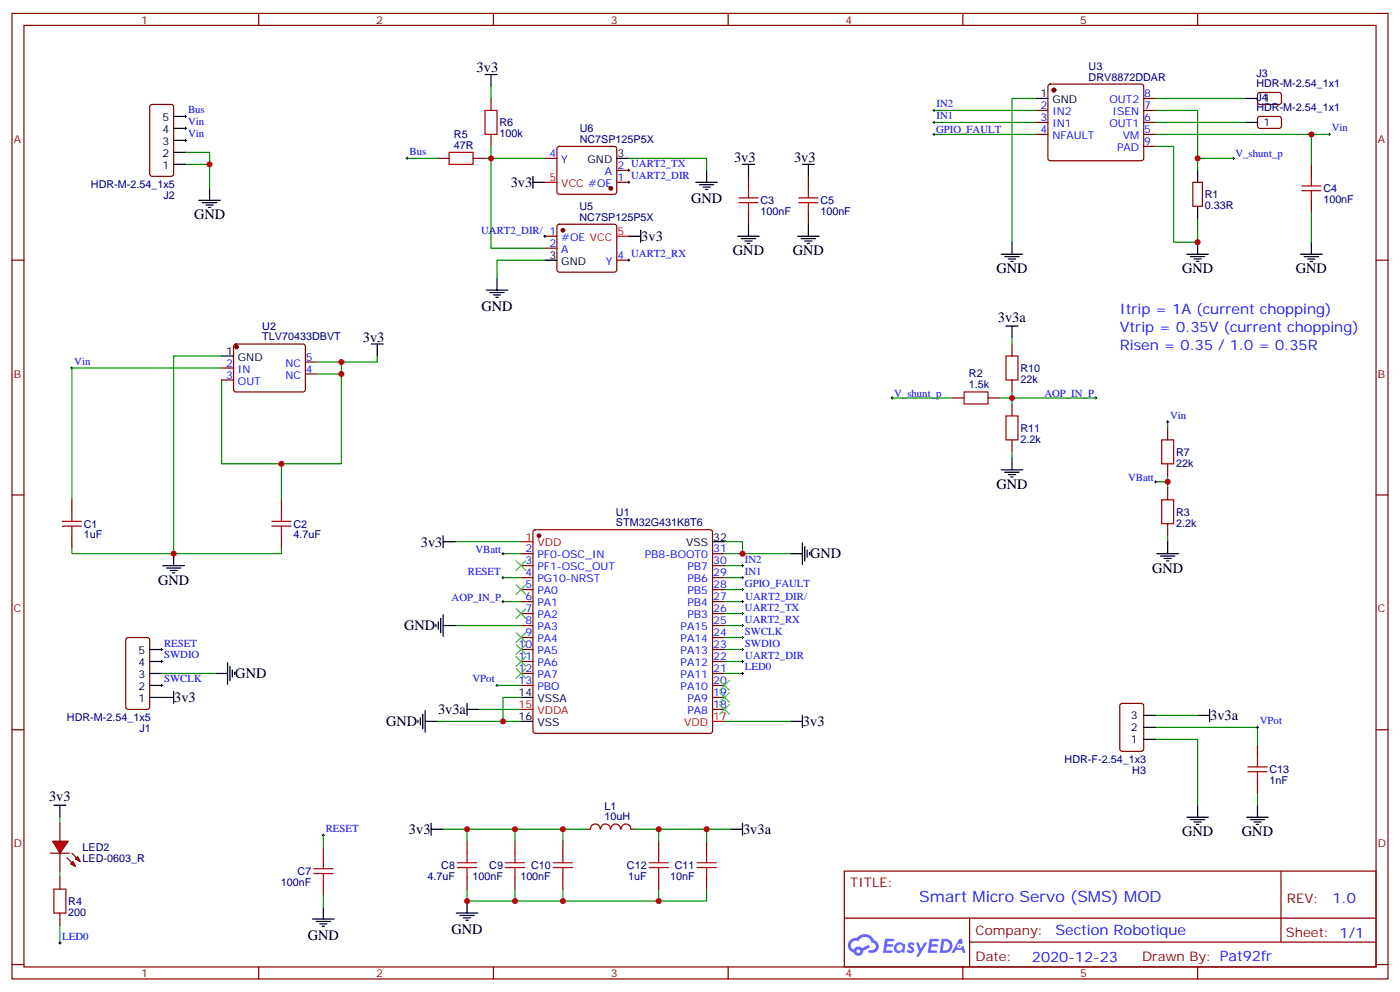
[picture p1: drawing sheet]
<svg xmlns="http://www.w3.org/2000/svg" width="412mm" height="292mm" viewBox="0 0 412 292" stroke-linecap="round" stroke-linejoin="round" font-family="sans-serif">
<g fill="none" stroke="#870000" stroke-width=".35">
<path d="M3.5 4h405.4v284.3h-405.4zM7.1 7.5h398.2v277.3h-398.2zM76.2 4v3.5M145.3 4v3.5M214.5 4v3.5M283.6 4v3.5M352.8 4v3.5M3.5 76.6h3.6M405.3 76.6h3.6M3.5 145.8h3.6M405.3 145.8h3.6M3.5 214.9h3.6"/>
<path d="M405.3 214.9h3.6M248.7 256.5h156.6v28.3h-156.6zM377.3 256.6v20.8M248.7 270.4h156.5M285.6 277.4h119.6M285.6 270.4v14.1M3.5 284.1h3.6M76.2 284.8v3.5M145.3 284.8v3.5M214.5 284.8v3.5M283.6 284.8v3.5M352.8 284.8v3.5"/>
<path d="M405.3 284.1h3.6"/>
</g>
<g fill="#5487ff">
<path d="M267.7 277.7a1.22 1.22 0 0 1 1.7 .3l-.4 .6a.47 .47 0 0 0-.3-.4 .47 .47 0 0 0-.5 .1l.1 .3a1.14 1.14 0 0 1 .8 1.7 1.14 1.14 0 0 1-1.9 0l-.2-.2 .5-.5 .7 .4a.29 .29 0 0 0 .3-.3 .29 .29 0 0 0-.2-.3 1.04 1.04 0 0 1-.6-1.7z"/>
<path d="M260.7 276.5h2.4l.3 .2-.2 .5h-1.8l-.1 .9h1.5l.3 .3-.3 .4h-1.6l-.2 1.1h1.7l.2 .4-.2 .3h-2.6z"/>
<path d="M273.8 276.5h2.4l.3 .2-.1 .5h-1.8l-.2 .9h1.6l.3 .3-.4 .4h-1.6l-.1 1.1h1.7l.2 .4-.2 .3h-2.6z"/>
<path d="M282.6 276.5h.7l.3 1.2-.6 .3a.69 .69 0 0 0-1 .3 .69 .69 0 0 0 .4 1 .69 .69 0 0 0 .9-.6l.5-.3 .6 2.2h-.8l-.2-.9h-1.8l-.5 .9h-.8z"/>
<path d="M269.8 277.6h.8l.6 1.8 1.1-1.8h.9l-2.6 4.1h-.8l.9-1.5z"/>
<path d="M277.4 276.5l-.6 4.1h1.3a2.11 2.11 0 0 0 2.5-2.1 2.11 2.11 0 0 0-2.5-2zM278.1 277.2a1.39 1.39 0 0 1 1.7 1.4 1.39 1.39 0 0 1-1.8 1.3h-.3z"/>
<path d="M263.7 278.1a1.54 1.54 0 0 0-.1 2.1 1.54 1.54 0 0 0 2.2 .2l.6 .2 .3-2.3-.2-.2-.4-.1a1.49 1.49 0 0 0-2.4 .1zM264 279.1a.94 .94 0 0 1 1.8 0 .94 .94 0 0 1-1.8 0z"/>
<path d="M250.4 276.8a2.18 2.18 0 0 0 1.1 3.8 1.44 1.44 0 0 0 1.6 .9 1.44 1.44 0 0 0 1.2-1.5l2-1-.5-.7-1.9 .9a1.47 1.47 0 0 0-2.4 .5 1.39 1.39 0 0 1-.7-2 1.39 1.39 0 0 1 2-.4 2.12 2.12 0 0 1 2.2-1.4 2.12 2.12 0 0 1 1.9 1.7 1.14 1.14 0 0 1 1.1 1.5 1.14 1.14 0 0 1-1.7 .7 .43 .43 0 0 0-.5 .3 .43 .43 0 0 0 .4 .5 1.98 1.98 0 0 0 2.5-1.2 1.98 1.98 0 0 0-1.2-2.5 3.1 3.1 0 0 0-5.3-.7l-.9 .1zM252.3 280.1a.55 .55 0 0 1 1.1 0 .55 .55 0 0 1-1.1 0z"/>
<circle cx="282.6" cy="278.6" r=".26"/>
</g>
<g fill="none" stroke="#870000" stroke-width=".35">
<path d="M220.5 51.9v3.6M220.5 62.5v3.5M21.2 147.2v3.5M21.2 157.8v3.5M82.9 147.2v3.5M82.9 157.8v3.5M157.2 156.2l.5-.2h51.5l.5 .2 .2 .5v58.6l-.2 .5-.5 .2h-51.5l-.5-.3-.2-.4v-58.6zM153.5 163.1h3.5M153.5 166.6h3.5M153.5 170.1h3.5M153.5 173.6h3.5M153.5 177.2h3.5"/>
<path d="M209.9 163.1h3.5M209.9 166.6h3.5M209.9 170.1h3.5M209.9 173.6h3.5M209.9 177.2h3.5M153.5 180.7h3.5M153.5 184.2h3.5M153.5 187.7h3.5M153.5 191.3h3.5M153.5 194.8h3.5M153.5 198.3h3.5M209.9 180.7h3.5"/>
<path d="M209.9 184.2h3.5M209.9 187.7h3.5M209.9 191.3h3.5M209.9 194.8h3.5M209.9 198.3h3.5M153.5 201.9h3.5M209.9 201.9h3.5M209.9 208.9h3.5M209.9 205.4h3.5M17.6 258.3v3.5M17.6 268.9v3.5"/>
</g>
<circle cx="158.7" cy="157.8" r=".53" fill="#870000" stroke="#870000" stroke-width=".35"/>
<path d="M153.5 159.5h3.5M153.5 208.9h3.5M209.9 212.4h3.5" fill="none" stroke="#f00" stroke-width=".35"/>
<g fill="none" stroke="#000" stroke-width=".35">
<path d="M58.6 59h6.3M59.6 59.7h4.3M61.7 55.5v3.5M218.7 48.4h3.5M220.5 48.4v3.5M60.7 60.4h2.1M61.4 61.1h.7M217.3 69.6h6.4M218.4 70.3h4.2M219.4 71h2.1M220.1 71.7h.7M220.5 66v3.6"/>
<path d="M349.6 74.9h6.4M350.7 75.6h4.2M351.7 76.3h2.1M352.4 77h.7M352.8 71.3v3.6M209.9 159.5h3.5M48 166.6h6.3M49 167.3h4.3M50.1 168h2.1M50.8 168.7h.7M51.2 163.1v3.5M153.5 205.4h3.5"/>
<path d="M153.5 212.4h3.5M15.9 237.1h3.5M17.6 237.1v3.6"/>
</g>
<path d="M54.7 48.4h7v7.1M65.3 108.4h-44.1v38.8M65.3 104.8h-14.1v58.3h-30v-1.8M65.3 111.9v24.7h17.6v10.6M82.9 161.3v1.8h-31.7M17.6 240.7v1.7M17.6 256.5v1.8M17.6 272.4v5.3" fill="none" stroke="#008700" stroke-width=".35"/>
<g fill="none" stroke="#000" stroke-width=".29">
<path d="M54.3 37.8h.7M54.3 34.3h.7M54.7 33.9v.7M54.7 37.5v.7M119.6 46.6h.7M119.9 46.3v.7M184.9 53.7h.7M184.9 50.2h.7M185.2 49.8v.7M185.2 53.3v.7M184.9 76.6h.7M185.2 76.3v.7"/>
<path d="M20.8 108.4h.7M21.2 108v.7M17.3 277.7h.7M17.6 277.4v.7"/>
</g>
<g fill="none" stroke="#a10000" stroke-width=".35">
<path d="M217.7 59.7h5.6M217.7 58.3h5.6M220.5 55.5v2.8M220.5 59.7v2.8M18.3 154.9h5.7M18.3 153.5h5.7M21.2 150.7v2.8M21.2 154.9v2.9M80.1 154.9h5.6M80.1 153.5h5.6M82.9 150.7v2.8M82.9 154.9v2.9"/>
<path d="M15.9 261.8h3.5v7.1h-3.5z"/>
</g>
<g fill="#f00" stroke="#870000" stroke-width=".35">
<path d="M15.5 247.7h4.6l-2.5 3.5z"/>
<path d="M14.8 251.2h5.7z"/>
</g>
<g fill="#870000" stroke="#870000" stroke-width=".35">
<path d="M21.2 251.2l1.4 1.5z"/>
<path d="M19.8 252.7l1.4 1.4z"/>
</g>
<g fill="#f00" stroke="#870000" stroke-width=".35">
<path d="M22.2 253l.7-.7 .7 1.4z"/>
<path d="M20.8 254.4l.7-.7 .7 1.4z"/>
</g>
<g fill="none" stroke="#870000" stroke-width=".35">
<path d="M44.3 31l.5-.2h5.6l.7 .4 .1 20-.5 .7h-5.9l-.6-.4-.1-20zM144.6 29v3.5M144.6 39.6v3.5M305.2 32.5h3.5M305.2 36.1h3.5M305.2 39.6h3.5M308.9 25l.5-.2h26.8l.5 .2 .2 .5v21.1l-.2 .5-.5 .2h-26.8l-.5-.2-.2-.5v-21.1zM336.9 32.5h3.5M336.9 36.1h3.5M336.9 39.6h3.5M336.9 29h3.5M370.7 27.4l.4-.2 5.9 .1 .5 .6-.1 2.4-.6 .5-6-.1-.4-.6v-2.2z"/>
<path d="M370.7 34.5l.4-.2h5.9l.5 .7-.1 2.4-.6 .4h-6l-.4-.7v-2.1zM128.8 46.6h3.5M139.3 46.6h3.6M160.5 46.6h3.5M164.3 43.3l.4-.2h16.3l.5 .2 .2 .5v12.7l-.3 .5-.4 .2h-16.3l-.5-.2-.2-.5v-12.7zM181.7 53.7h3.5M181.7 50.2h3.5M238.1 51.9v3.6M336.9 43.1h3.5M351.4 53.7h2.8v7h-2.8zM386.3 48.4v3.5M386.3 59v3.5"/>
<path d="M160.5 69.6h3.5M160.5 73.1h3.5M164.3 66.2l.4-.2h16.3l.5 .2 .2 .5v12.7l-.3 .5-.4 .3h-16.3l-.5-.3-.2-.5v-12.7zM181.7 76.6h3.5M238.1 62.5v3.5M65.3 108.4h3.5M65.3 111.9h3.5M69 101.5l.5-.2 20 .1 .5 .6-.1 13-.6 .4h-20.1l-.4-.7v-12.7zM90 110.1h3.5M90 106.6h3.5M280.5 117.2h3.5M291 117.2h3.6"/>
<path d="M298.1 101.3v3.5M298.1 111.9v3.5M298.1 119v3.5M298.1 129.5v3.6M344 126v3.5M344 136.6v3.5M344 143.7v3.5M344 154.2v3.6M37.3 188l.4-.3h5.7l.6 .5 .1 20-.5 .7h-5.9l-.6-.4-.1-20zM330.1 207.4l.5-.2h5.6l.6 .4 .1 13-.5 .6-5.8 .1-.7-.5-.1-12.9zM370.4 219.5v3.5M370.4 230.1v3.5"/>
<path d="M17.6 242.4v5.3M17.6 251.2v5.3M95.2 249.5v3.5M137.6 247.7v3.5M137.6 258.3v3.5M151.7 247.7v3.5M151.7 258.3v3.5M165.8 247.7v3.5M165.8 258.3v3.5M176.8 244.2a1.41 1.41 0 0 0-1.4-1.5 1.41 1.41 0 0 0-1.4 1.5h-1.1M177 244.2a1.41 1.41 0 0 1 1.4-1.5 1.41 1.41 0 0 1 1.4 1.5M179.9 244.2a1.41 1.41 0 0 1 1.4-1.5 1.41 1.41 0 0 1 1.4 1.5"/>
<path d="M183 244.2a1.41 1.41 0 0 1 1.4-1.5 1.41 1.41 0 0 1 1.4 1.5M185.9 244.2h1.1M194 247.7v3.5M194 258.3v3.5M208.1 247.7v3.5M208.1 258.3v3.5M95.2 260.1v3.5"/>
</g>
<g fill="none" stroke="#000" stroke-width=".29">
<path d="M274.8 39.6h.7M274.8 32.5h.7M274.8 36.1h.7M275.2 32.2v.7M275.2 35.7v.7M275.2 39.2v.7M391.2 39.6h.7M391.6 39.2v.7M54.3 41.3h.7M54.7 41v.7M363 46.6h.7M363.4 46.3v.7"/>
<path d="M160.2 69.6h.7M160.5 69.2v.7M262.5 117.2h.7M262.8 116.8v.7M322.4 117.2h.7M322.8 116.8v.7M343.6 124.2h.7M344 123.9v.7M340.1 141.9h.7M340.4 141.5v.7M147.8 170.1h.7M147.8 177.2h.7"/>
<path d="M147.8 163.1h.7M148.2 162.7v.7M148.2 169.8v.7M148.2 176.8v.7M218.4 173.6h.7M218.4 170.1h.7M218.4 177.2h.7M218.4 166.6h.7M218.7 166.2v.7M218.7 169.8v.7M218.7 173.3v.7M218.7 176.8v.7"/>
<path d="M47.3 191.3h.7M47.3 194.8h.7M47.6 190.9v.7M47.6 194.5v.7M218.4 187.7h.7M218.4 191.3h.7M218.4 180.7h.7M218.4 184.2h.7M218.4 194.8h.7M218.4 198.3h.7M218.7 180.3v.7M218.7 183.9v.7"/>
<path d="M218.7 187.4v.7M218.7 190.9v.7M218.7 194.5v.7M218.7 198v.7M47.3 201.9h.7M47.6 201.5v.7M146 201.9h.8M146.4 201.5v.7M370.1 214.2h.7M370.4 213.9v.7M94.9 246h.7M95.2 245.6v.7"/>
</g>
<g fill="none" stroke="#000" stroke-width=".35">
<path d="M51.2 37.8h3.5M51.2 34.3h3.5M142.9 21.9h3.5M144.6 21.9v3.6M305.2 29h3.5M366.9 29h3.5M366.9 36.1h3.5M51.2 48.4h3.5M51.2 44.9h3.5M51.2 41.3h3.5M157 53.7h3.5M157 51.9v3.6"/>
<path d="M181.7 46.6h3.5M205 53.7h6.3M206 54.4h4.3M207.1 55.1h2.1M207.8 55.8h.7M208.1 50.2v3.5M236.4 48.4h3.5M238.1 48.4v3.5M352.8 50.2v3.5M160.5 76.6h3.5M185.2 69.6h3.5M188.7 67.8v3.5"/>
<path d="M234.9 69.6h6.4M236 70.3h4.2M237.1 71h2.1M237.8 71.7h.7M238.1 66v3.6M294.9 74.9h6.4M296 75.6h4.2M297 76.3h2.2M297.7 77h.7M298.1 71.3v3.6M352.8 60.7v3.6M383.1 74.9h6.4"/>
<path d="M384.2 75.6h4.2M385.2 76.3h2.1M385.9 77h.7M386.3 71.3v3.6M143.2 85.4h6.4M144.3 86.1h4.2M145.3 86.9h2.2M146 87.6h.8M146.4 81.9v3.5M296.3 96h3.6M298.1 96v3.6M65.3 104.8h3.5"/>
<path d="M109.4 101.3h3.5M111.1 101.3v3.5M294.9 138.4h6.4M296 139.1h4.2M297 139.8h2.2M298.1 134.8v3.6M130.5 159.5h3.6M130.5 157.8v3.5M236.4 159.9v6.3M297.7 140.5h.7M344 159.5v3.6M232.8 163.1h3.6"/>
<path d="M237.1 160.9v4.3M237.8 162v2.1M238.5 162.7v.7M340.8 163.1h6.3M341.8 163.8h4.3M342.9 164.5h2.1M343.6 165.2h.7M44.1 198.3h3.5M44.1 194.8h3.5M44.1 191.3h3.5M63.5 198.3h3.5M67 195.2v6.3"/>
<path d="M67.7 196.2v4.2M68.4 197.3v2.1M69.1 198v.7M128.4 183.9v.7M129.1 183.2v2.1M129.8 182.1v4.2M130.5 181v6.4M130.5 184.2h3.6M44.1 205.4h7.1M44.1 201.9h3.5M51.2 203.6v3.6M123.1 212.1v.7"/>
<path d="M123.8 211.4v2.1M124.5 210.3v4.3M125.2 212.4h3.6M125.2 209.3v6.3M137.6 208.9h3.5M137.6 207.2v3.5M232.8 212.4h3.6M236.4 210.7v3.5M336.9 210.7h3.5M336.9 217.7h3.5M336.9 214.2h3.5M352.8 210.7h3.5"/>
<path d="M356.3 208.9v3.5M352.8 237.1v3.6M370.4 237.1v3.6M127 244.2h3.5M127 242.4v3.6M215.2 244.2h3.5M218.7 242.4v3.6M349.6 240.7h6.4M350.7 241.4h4.2M351.7 242.1h2.1M352.4 242.8h.7M367.2 240.7h6.4"/>
<path d="M368.3 241.4h4.2M369.4 242.1h2.1M370.1 242.8h.7M92.1 270.7h6.3M93.1 271.4h4.3M94.2 272.1h2.1M94.9 272.8h.7M95.2 267.1v3.6M134.4 268.9h6.4M135.5 269.6h4.2M136.5 270.3h2.1M137.2 271h.7"/>
<path d="M137.6 265.4v3.5"/>
</g>
<g fill="none" stroke="#008700" stroke-width=".35">
<path d="M144.6 25.5v3.5M275.2 39.6h30M275.2 32.5h30M275.2 36.1h30M305.2 29h-7.1v42.3M340.4 36.1h26.5M340.4 32.5h12.4v17.7M340.4 29h26.5M340.4 39.6h51.2M386.3 39.6v8.8M54.7 44.9h7v3.5M119.9 46.6h8.9"/>
<path d="M144.6 43.1v3.5h-1.7M160.5 46.6h-15.9v26.5h15.9M185.2 46.6h22.9v3.6M340.4 43.1h5.3v28.2h7.1v-7M352.8 46.6h10.6M160.5 76.6h-14.1v5.3M386.3 62.5v8.8M298.1 99.6v1.7M93.5 106.6h7v30h-17.6M93.5 110.1h7M111.1 104.8v1.8h-10.6M262.8 117.2h17.7"/>
<path d="M298.1 115.4v1.8h-3.5M322.8 117.2h-24.7v1.8M298.1 133.1v1.7M344 124.2v1.8M134.1 159.5h19.4M213.4 159.5h5.3v3.6M344 140.1v1.8h-3.6M344 141.9v1.8M344 157.8v1.7M148.2 163.1h5.3M148.2 177.2h5.3M148.2 170.1h5.3"/>
<path d="M213.4 163.1h19.4M213.4 177.2h5.3M213.4 170.1h5.3M213.4 166.6h5.3M213.4 173.6h5.3M47.6 198.3h15.9M134.1 184.2h19.4M213.4 187.7h5.3M213.4 191.3h5.3M213.4 194.8h5.3M213.4 198.3h5.3M213.4 184.2h5.3"/>
<path d="M213.4 180.7h5.3M128.8 212.4h24.7M141.1 208.9h12.4M146.4 201.9h7.1M153.5 205.4h-5.3v7M213.4 212.4h19.4M340.4 217.7h12.4v19.4M340.4 214.2h30v5.3M340.4 210.7h12.4M370.4 233.6v3.5M95.2 246v3.5M130.5 244.2h42.4"/>
<path d="M137.6 244.2v3.5M151.7 244.2v3.5M165.8 244.2v3.5M187 244.2h28.2M194 244.2v3.5M208.1 244.2v3.5M95.2 263.6v3.5M137.6 261.8v3.6h14.1v-3.6M165.8 261.8v3.6h-14.1M194 261.8v3.6h-28.2M208.1 261.8v3.6h-14.1"/>
</g>
<g fill="none" stroke="#3c3" stroke-width=".35">
<path d="M152 165.2l2.9 2.8M152 172.2l2.9 2.8M152 179.3l2.9 2.8M154.9 165.2l-2.9 2.8M154.9 172.2l-2.9 2.8M154.9 179.3l-2.9 2.8M152 196.9l2.9 2.8M152 189.9l2.9 2.8M152 193.4l2.9 2.8M152 186.3l2.9 2.9M154.9 196.9l-2.9 2.8M154.9 189.9l-2.9 2.8"/>
<path d="M154.9 193.4l-2.9 2.8M154.9 186.3l-2.9 2.9M212 200.4l2.8 2.9M212 204l2.8 2.8M212 207.5l2.8 2.8M214.8 200.4l-2.8 2.9M214.8 204l-2.8 2.8M214.8 207.5l-2.8 2.8"/>
</g>
<g fill="none" stroke="#a10000" stroke-width=".35">
<path d="M142.9 32.5h3.5v7.1h-3.5zM132.3 44.9h7v3.5h-7zM235.3 59.7h5.6M235.3 58.3h5.6M238.1 55.5v2.8M238.1 59.7v2.8M383.5 56.2h5.6M383.5 54.8h5.6M386.3 51.9v2.9M386.3 56.2v2.8M284 115.4h7v3.6h-7zM296.3 104.8h3.6v7.1h-3.6z"/>
<path d="M296.3 122.5h3.6v7h-3.6zM342.2 129.5h3.5v7.1h-3.5zM342.2 147.2h3.5v7h-3.5zM367.6 227.3h5.6M367.6 225.8h5.6M370.4 223v2.8M370.4 227.3v2.8M92.4 257.2h5.7M92.4 255.8h5.7M95.2 253v2.8M95.2 257.2v2.9M134.8 255.5h5.6"/>
<path d="M134.8 254.1h5.6M137.6 251.2v2.9M137.6 255.5v2.8M148.9 255.5h5.6M148.9 254.1h5.6M151.7 251.2v2.9M151.7 255.5v2.8M163 255.5h5.6M163 254.1h5.6M165.8 251.2v2.9M165.8 255.5v2.8M191.2 255.5h5.6"/>
<path d="M191.2 254.1h5.6M194 251.2v2.9M194 255.5v2.8M205.3 255.5h5.7M205.3 254.1h5.7M208.1 251.2v2.9M208.1 255.5v2.8"/>
</g>
<g fill="#870000" stroke="#870000" stroke-width=".35">
<circle cx="310.4" cy="26.5" r=".53"/>
<circle cx="165.8" cy="67.8" r=".53"/>
<circle cx="179.9" cy="55.5" r=".53"/>
<circle cx="69.7" cy="102.2" r=".53"/>
</g>
<path d="M160.5 53.7h3.5M181.7 69.6h3.5" fill="none" stroke="#f00" stroke-width=".35"/>
<g fill="#c00">
<circle cx="51.2" cy="163.1" r=".88"/>
<circle cx="218.7" cy="163.1" r=".88"/>
<circle cx="148.2" cy="212.4" r=".88"/>
<circle cx="137.6" cy="244.2" r=".88"/>
<circle cx="151.7" cy="244.2" r=".88"/>
<circle cx="165.8" cy="244.2" r=".88"/>
<circle cx="194" cy="244.2" r=".88"/>
<circle cx="208.1" cy="244.2" r=".88"/>
<circle cx="137.6" cy="265.4" r=".88"/>
<circle cx="151.7" cy="265.4" r=".88"/>
<circle cx="165.8" cy="265.4" r=".88"/>
<circle cx="194" cy="265.4" r=".88"/>
<circle cx="352.8" cy="71.3" r=".88"/>
<circle cx="352.8" cy="46.6" r=".88"/>
<circle cx="298.1" cy="117.2" r=".88"/>
<circle cx="386.3" cy="39.6" r=".88"/>
<circle cx="144.6" cy="46.6" r=".88"/>
<circle cx="61.7" cy="48.4" r=".88"/>
<circle cx="344" cy="141.9" r=".88"/>
<circle cx="100.5" cy="110.1" r=".88"/>
<circle cx="100.5" cy="106.6" r=".88"/>
<circle cx="82.9" cy="136.6" r=".88"/>
</g>
<text font-size="4.6" fill="#00f" x="270.8" y="265.6">Smart Micro Servo (SMS) MOD</text>
<g font-size="4.2">
<text x="140.4" y="21.2">3v3</text>
<text x="216.3" y="47.7">3v3</text>
<text x="233.9" y="47.7">3v3</text>
<text x="150.5" y="55.1">3v3</text>
<text x="203.6" y="59.7">GND</text>
<text x="57.1" y="64.6">GND</text>
<text x="188.9" y="71">3v3</text>
<text x="215.9" y="75.2">GND</text>
<text x="233.5" y="75.2">GND</text>
<text x="293.5" y="80.5">GND</text>
<text x="348.2" y="80.5">GND</text>
<text x="381.7" y="80.5">GND</text>
<text x="141.8" y="91.4">GND</text>
<text x="293.9" y="94.9">3v3a</text>
<text x="106.9" y="100.6">3v3</text>
<text x="293.5" y="144">GND</text>
<text x="124" y="161">3v3</text>
<text x="238.7" y="164.4">GND</text>
<text x="46.6" y="172.2">GND</text>
<text x="339.4" y="168.7">GND</text>
<text x="119.1" y="185.7">GND</text>
<text x="69.3" y="199.7">GND</text>
<text x="51.3" y="206.8">3v3</text>
<text x="113.8" y="213.9">GND</text>
<text x="129" y="210.3">3v3a</text>
<text x="236.5" y="213.9">3v3</text>
<text x="356.5" y="212.1">3v3a</text>
<text x="14.5" y="235.9">3v3</text>
<text x="120.5" y="245.6">3v3</text>
<text x="218.9" y="245.6">3v3a</text>
<text x="348.2" y="246.3">GND</text>
<text x="365.8" y="246.3">GND</text>
<text x="133" y="275">GND</text>
<text x="90.7" y="276.7">GND</text>
</g>
<g font-size="4.2" fill="#00f">
<text x="329.8" y="92.5">Itrip = 1A (current chopping)</text>
<text x="329.8" y="97.8">Vtrip = 0.35V (current chopping)</text>
<text x="329.8" y="103.1">Risen = 0.35 / 1.0 = 0.35R</text>
<text x="392.5" y="265.8">1.0</text>
<text x="310.9" y="275.4">Section Robotique</text>
<text x="304" y="283.2">2020-12-23</text>
</g>
<g font-size="3.9" fill="#800">
<text x="250.5" y="261.1">TITLE:</text>
<text x="379.1" y="265.8">REV:</text>
<text x="287.4" y="275.3">Company:</text>
<text x="378.7" y="275.9">Sheet: 1/1</text>
<text x="287.4" y="283">Date:</text>
<text x="336.4" y="283.1">Drawn By: Pat92fr</text>
</g>
<g font-size="3.2" fill="#800">
<text x="41.6" y="6.9">1</text>
<text x="110.8" y="6.9">2</text>
<text x="179.9" y="6.9">3</text>
<text x="249.1" y="6.9">4</text>
<text x="318.2" y="6.9">5</text>
<text x="4.1" y="42.1">A</text>
<text x="405.9" y="42.1">A</text>
<text x="4.1" y="111.2">B</text>
<text x="405.9" y="111.2">B</text>
<text x="4.1" y="180.3">C</text>
<text x="405.9" y="180.3">C</text>
<text x="4.1" y="249.5">D</text>
<text x="405.9" y="249.5">D</text>
<text x="41.6" y="287.8">1</text>
<text x="110.8" y="287.8">2</text>
<text x="179.9" y="287.8">3</text>
<text x="249.1" y="287.8">4</text>
<text x="318.2" y="287.8">5</text>
</g>
<g font-size="3.2" fill="#000080">
<text x="320.7" y="23.7">DRV8872DDAR</text>
<text x="320.7" y="20.5">U3</text>
<text x="370.1" y="22.6">J3</text>
<text x="370.1" y="25.7">HDR-M-2.54_1x1</text>
<text x="370.1" y="29.7">J41</text>
<text x="370.1" y="32.8">HDR-M-2.54_1x1</text>
<text x="133.7" y="40.7">R5</text>
<text x="147.1" y="40.4">100k</text>
<text x="147.1" y="37.2">R6</text>
<text x="170.8" y="38.9">U6</text>
<text x="133.7" y="43.8">47R</text>
<text x="170.8" y="42.1">NC7SP125P5X</text>
<text x="26.8" y="55.5">HDR-M-2.54_1x5</text>
<text x="48.1" y="58.6">J2</text>
<text x="354.9" y="58.4">R1</text>
<text x="389.8" y="59.8">100nF</text>
<text x="389.8" y="56.6">C4</text>
<text x="170.7" y="65">NC7SP125P5X</text>
<text x="170.7" y="61.8">U5</text>
<text x="224" y="63.3">100nF</text>
<text x="224" y="60.1">C3</text>
<text x="241.7" y="63.3">100nF</text>
<text x="241.7" y="60.1">C5</text>
<text x="354.9" y="61.5">0.33R</text>
<text x="77.3" y="100.3">TLV70433DBVT</text>
<text x="77.3" y="97.1">U2</text>
<text x="285.4" y="111.1">R2</text>
<text x="300.6" y="112.7">22k</text>
<text x="300.6" y="109.5">R10</text>
<text x="285.4" y="114.4">1.5k</text>
<text x="300.6" y="130.4">2.2k</text>
<text x="300.6" y="127.1">R11</text>
<text x="346.4" y="137.4">22k</text>
<text x="346.4" y="134.2">R7</text>
<text x="24.7" y="155.4">C1</text>
<text x="86.4" y="155.4">C2</text>
<text x="181.4" y="154.8">STM32G431K8T6</text>
<text x="181.4" y="151.9">U1</text>
<text x="346.4" y="155.1">2.2k</text>
<text x="346.4" y="151.8">R3</text>
<text x="24.7" y="158.6">1uF</text>
<text x="86.4" y="158.6">4.7uF</text>
<text x="19.7" y="212.4">HDR-M-2.54_1x5</text>
<text x="41.1" y="215.6">J1</text>
<text x="313.6" y="224.8">HDR-F-2.54_1x3</text>
<text x="373.9" y="227.7">C13</text>
<text x="333.5" y="228">H3</text>
<text x="373.9" y="230.9">1nF</text>
<text x="178.1" y="238.5">L1</text>
<text x="178.1" y="241.6">10uH</text>
<text x="24.3" y="250.5">LED2</text>
<text x="24.3" y="253.7">LED-0603_R</text>
<text x="87.7" y="257.7">C7</text>
<text x="130" y="255.9">C8</text>
<text x="144.1" y="255.9">C9</text>
<text x="156.5" y="255.9">C10</text>
<text x="184.7" y="255.9">C12</text>
<text x="198.8" y="255.9">C11</text>
<text x="82.7" y="260.9">100nF</text>
<text x="125.9" y="259.1">4.7uF</text>
<text x="139.2" y="259.1">100nF</text>
<text x="153.3" y="259.1">100nF</text>
<text x="185" y="259.1">1uF</text>
<text x="197.4" y="259.1">10nF</text>
<text x="20.1" y="269.7">200</text>
<text x="20.1" y="266.5">R4</text>
</g>
<g font-size="3.2">
<text x="306.5" y="28.6">1</text>
<text x="47.8" y="35.7">5</text>
<text x="310" y="30.4">GND</text>
<text x="47.8" y="39.2">4</text>
<text x="372.2" y="37.1">1</text>
<text x="47.8" y="46.3">2</text>
<text x="47.8" y="42.8">3</text>
<text x="181.9" y="46.3">3</text>
<text x="47.8" y="49.8">1</text>
<text x="173.1" y="48">GND</text>
<text x="161.9" y="76.3">3</text>
<text x="165.3" y="78">GND</text>
<text x="66.6" y="104.5">1</text>
<text x="70.1" y="106.3">GND</text>
<text x="202.1" y="160.9">VSS</text>
<text x="210.1" y="159.2">32</text>
<text x="40.8" y="196.2">4</text>
<text x="40.8" y="192.7">5</text>
<text x="40.8" y="203.3">2</text>
<text x="40.8" y="199.7">3</text>
<text x="40.8" y="206.8">1</text>
<text x="152.8" y="205">14</text>
<text x="158.3" y="206.8">VSSA</text>
<text x="152.8" y="212.1">16</text>
<text x="158.3" y="213.9">VSS</text>
<text x="333.1" y="211.7">3</text>
<text x="333.1" y="215.3">2</text>
<text x="333.1" y="218.8">1</text>
</g>
<g font-size="3.2" fill="#00f">
<text x="337.1" y="28.6">8</text>
<text x="55.4" y="33.4">Bus</text>
<text x="275.9" y="31.6">IN2</text>
<text x="275.9" y="35.2">IN1</text>
<text x="306.5" y="32.2">2</text>
<text x="306.5" y="35.7">3</text>
<text x="310" y="33.9">IN2</text>
<text x="326.8" y="30.4">OUT2</text>
<text x="327.7" y="33.9">ISEN</text>
<text x="337.1" y="35.7">6</text>
<text x="337.1" y="32.2">7</text>
<text x="55.4" y="36.9">Vin</text>
<text x="55.4" y="40.5">Vin</text>
<text x="275.7" y="39.3">GPIO_FAULT</text>
<text x="306.5" y="39.2">4</text>
<text x="310" y="37.5">IN1</text>
<text x="310" y="41">NFAULT</text>
<text x="326.8" y="37.5">OUT1</text>
<text x="330.8" y="41">VM</text>
<text x="337.1" y="39.2">5</text>
<text x="392.3" y="38.7">Vin</text>
<text x="120.6" y="45.8">Bus</text>
<text x="161.9" y="46.3">4</text>
<text x="329.1" y="44.5">PAD</text>
<text x="337.1" y="42.8">9</text>
<text x="363.9" y="46.3">V_shunt_p</text>
<text x="165.3" y="48">Y</text>
<text x="178.2" y="51.6">A</text>
<text x="181.9" y="53.3">1 UART2_DIR</text>
<text x="181.9" y="49.8">2 UART2_TX</text>
<text x="141.7" y="68.9">UART2_DIR/ 1</text>
<text x="165.3" y="71">#OE VCC</text>
<text x="161.9" y="72.7">2</text>
<text x="165.3" y="74.5">A</text>
<text x="181.9" y="76.3">4 UART2_RX</text>
<text x="178.4" y="78">Y</text>
<text x="21.9" y="107.5">Vin</text>
<text x="90.1" y="106.3">5</text>
<text x="66.6" y="108">2</text>
<text x="66.6" y="111.5">3</text>
<text x="70.1" y="109.8">IN</text>
<text x="70.1" y="113.3">OUT</text>
<text x="84.1" y="111.5">NC</text>
<text x="84.1" y="108">NC</text>
<text x="90.1" y="109.8">4</text>
<text x="263.4" y="116.9">V_shunt_p</text>
<text x="307.6" y="116.9">AOP_IN_P</text>
<text x="344.7" y="123.4">Vin</text>
<text x="332.3" y="141.6">VBatt</text>
<text x="140" y="162.8">VBatt</text>
<text x="154.8" y="162.7">2</text>
<text x="154.8" y="166.2">3</text>
<text x="158.3" y="164.5">PF0-OSC_IN</text>
<text x="158.3" y="168">PF1-OSC_OUT</text>
<text x="189.9" y="164.5">PB8-BOOT0</text>
<text x="202.5" y="168">PB7</text>
<text x="210.1" y="166.2">30</text>
<text x="210.1" y="162.7">31</text>
<text x="219.4" y="165.7">IN2</text>
<text x="137.8" y="169.2">RESET</text>
<text x="154.8" y="169.8">4</text>
<text x="154.8" y="173.3">5</text>
<text x="158.3" y="171.5">PG10-NRST</text>
<text x="202.5" y="171.5">PB6</text>
<text x="210.1" y="173.3">28</text>
<text x="210.1" y="169.8">29</text>
<text x="219.4" y="172.8">GPIO_FAULT</text>
<text x="219.4" y="169.2">IN1</text>
<text x="133" y="176.9">AOP_IN_P</text>
<text x="154.8" y="176.8">6</text>
<text x="158.3" y="175">PA0</text>
<text x="158.3" y="178.6">PA1</text>
<text x="202.5" y="178.6">PB4</text>
<text x="202.5" y="175">PB5</text>
<text x="210.1" y="176.8">27</text>
<text x="219.4" y="179.8">UART2_TX</text>
<text x="219.6" y="176.7">UART2_DIR/</text>
<text x="154.8" y="180.3">7</text>
<text x="154.8" y="183.9">8</text>
<text x="158.3" y="182.1">PA2</text>
<text x="158.3" y="185.6">PA3</text>
<text x="200.5" y="185.6">PA15</text>
<text x="202.5" y="182.1">PB3</text>
<text x="210.1" y="183.9">25</text>
<text x="210.1" y="180.3">26</text>
<text x="219.4" y="183.3">UART2_RX</text>
<text x="48.3" y="190.4">RESET</text>
<text x="152.8" y="190.9">10</text>
<text x="154.8" y="187.4">9</text>
<text x="158.3" y="189.2">PA4</text>
<text x="200.5" y="189.2">PA14</text>
<text x="210.1" y="190.9">23</text>
<text x="210.1" y="187.4">24</text>
<text x="219.4" y="186.9">SWCLK</text>
<text x="219.4" y="190.4">SWDIO</text>
<text x="48.3" y="193.9">SWDIO</text>
<text x="152.8" y="194.5">11</text>
<text x="152.8" y="198">12</text>
<text x="158.3" y="192.7">PA5</text>
<text x="158.3" y="196.2">PA6</text>
<text x="200.5" y="196.2">PA12</text>
<text x="200.5" y="192.7">PA13</text>
<text x="210.1" y="198">21</text>
<text x="210.1" y="194.5">22</text>
<text x="219.4" y="197.4">LED0</text>
<text x="219.5" y="194.1">UART2_DIR</text>
<text x="48.3" y="201">SWCLK</text>
<text x="139.2" y="201">VPot</text>
<text x="152.8" y="201.5">13</text>
<text x="158.3" y="199.7">PA7</text>
<text x="158.3" y="203.3">PBO</text>
<text x="200.5" y="203.3">PA10</text>
<text x="200.5" y="199.7">PA11</text>
<text x="210.1" y="201.5">20</text>
<text x="202.5" y="206.8">PA9</text>
<text x="210.1" y="208.6">18</text>
<text x="210.1" y="205">19</text>
<text x="202.5" y="210.3">PA8</text>
<text x="371.1" y="213.3">VPot</text>
<text x="96" y="245.1">RESET</text>
<text x="18.3" y="276.8">LED0</text>
</g>
<g font-size="3.2" fill="#f00">
<text x="161.9" y="53.3">5</text>
<text x="165.3" y="55.1">VCC #OE</text>
<text x="181.9" y="69.2">5</text>
<text x="154.8" y="159.2">1</text>
<text x="158.3" y="160.9">VDD</text>
<text x="152.8" y="208.6">15</text>
<text x="158.3" y="210.3">VDDA</text>
<text x="201.5" y="213.9">VDD</text>
<text x="210.1" y="212.1">17</text>
</g>
</svg>
